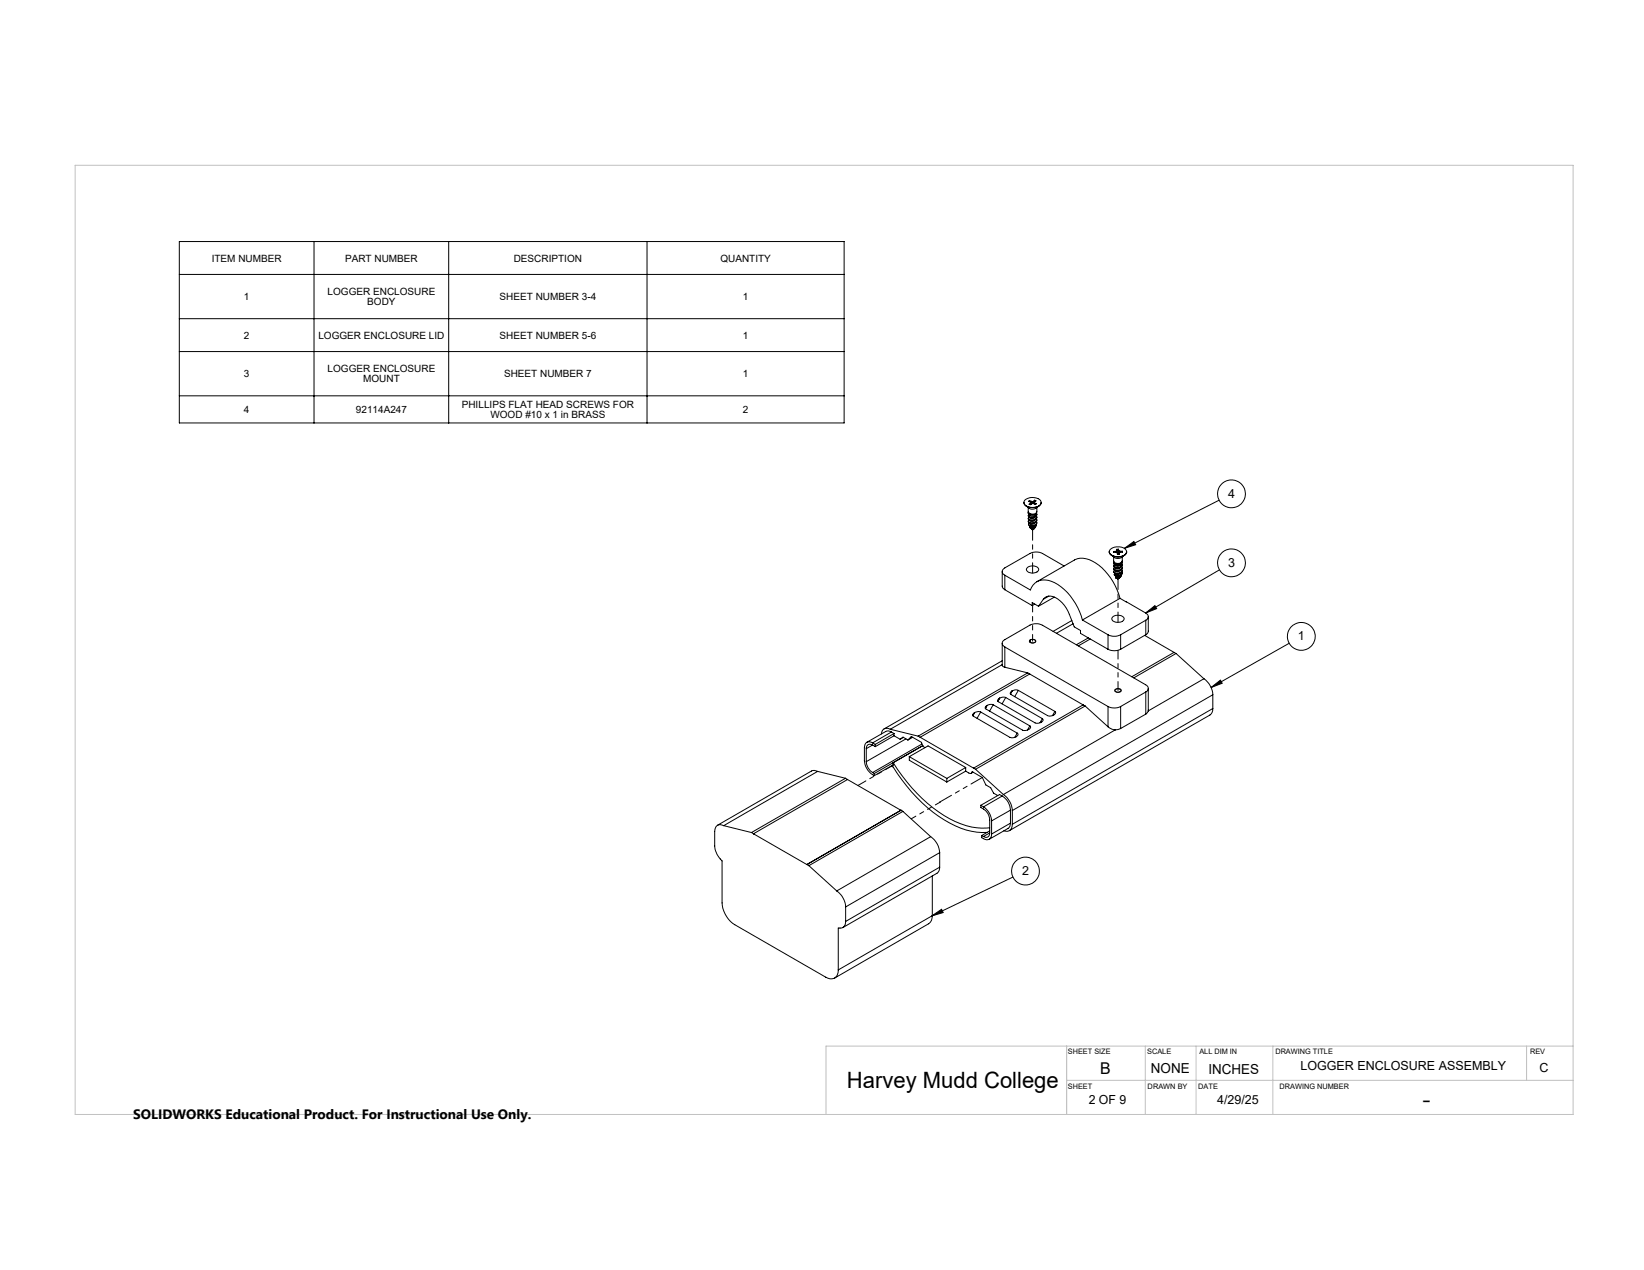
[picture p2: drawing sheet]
<svg xmlns="http://www.w3.org/2000/svg" width="279mm" height="216mm" viewBox="0 0 279 216" stroke-linecap="round" stroke-linejoin="round" font-family="sans-serif">
<g fill="none" stroke="#000" stroke-width=".17">
<path d="M30.5 41.1h113v30.8h-113zM30.5 46.7h113M30.5 54.2h113M30.5 59.8h113M53.4 41.1v30.8M76.3 41.1v30.8M110 41.1v30.8M30.5 67.3h113M170.3 97.2v2.6l.5 .5M170.8 97.8l4.3 2.5a2.51 2.51 0 0 1 3.6-1.5 9.7 9.7 0 0 1 5.3 6.6M170.8 97.8v2.5M174 85.4a1.69 1.69 0 0 0 2.4 .7l.5-.3 .1-.4"/>
<path d="M174.2 85a2.08 2.08 0 0 1 2.7 .1 .77 .77 0 0 1-.8 1.1 1.64 1.64 0 0 1-2.1-.8zM174.3 86a1.42 1.42 0 0 0 2.3 0M174.6 96.5a1.33 1.33 0 0 1 1.9 .2 1.19 1.19 0 0 1-1.9 .4 .4 .4 0 0 1 0-.6zM174.7 87.2l.3 .3M174.7 86.3v.7a.86 .86 0 0 0 1.5 0v-.7M174.7 87.2l.2 .1M174.8 89.1l.2 .3M174.8 87.1l-.1 .1M174.8 87.1l.1 .2M174.9 87.3l.8 .2h-.7M175 88.9l-.2 .2 .2 .2M175 85.1v.1"/>
<path d="M175 87.9v.1M175 88.4v.1M175 88.9v.1M175 85.1l-.2 .1 .4 .2M175 85.1l.3 .1M175 85.2v.1M175 85.2l-.1 .1M175 89l.2 .1M175 89.3v.1M175.2 85.5v.3M175.2 89.1l-.2 .2M175.2 85.4v.1"/>
<path d="M175.2 85.4v.3M175.3 85.2l.1 .1M175.3 85.2v.5M175.4 90l.1 .1 .1-.1M175.4 90h.1M175.4 90h.2M175.4 85.3v.3M175.6 85.2l-.2 .1M175.6 85.2v.4M175.7 89.8l-.4 .2M175.8 85.4v.1M175.8 85.4l-.1 .3"/>
<path d="M175.8 89.7a.36 .36 0 0 1-.6 .1l.1 .2M175.8 85.5l.4 .1-.2 .2-.5-.2-.4 .2-.2-.1 .3-.2M175.8 85.5v.2M175.9 89.7a.34 .34 0 0 1-.6 .3M175.9 85l.2 .1-.3 .3M175.9 85l-.3 .2M175.9 85.1l-.2 .5M175.9 85v.1M175.9 85.1l.1 .1M175.9 89.3a.46 .46 0 0 1-.4 .3 .46 .46 0 0 1-.4-.2M176 87.8a.57 .57 0 0 1-1 .2M176 88.2a.55 .55 0 0 1-.4 .5 .55 .55 0 0 1-.6-.2"/>
<path d="M176 88.7a.55 .55 0 0 1-.8 .4M176.1 89.2a.64 .64 0 0 1-.5 .5 .64 .64 0 0 1-.6-.1l.1-.1M176.1 89.3a.61 .61 0 0 1-.5 .5 .61 .61 0 0 1-.6-.2M176.1 88.6l.1 .1a.72 .72 0 0 1-.4 .7 .72 .72 0 0 1-.8-.1M176.1 88.2h.1a.75 .75 0 0 1-.6 .7 .75 .75 0 0 1-.8-.4l.1-.1M176.1 87.7l.1 .3a.98 .98 0 0 1-1.4 .2l.1-.3M176.1 87.2h.1a.75 .75 0 0 1-.6 .7 .75 .75 0 0 1-.8-.3l.1-.2M176.2 87.1a.69 .69 0 0 1-.6 .6 .69 .69 0 0 1-.7-.3M176.2 87.9a.81 .81 0 0 1-.6 .6 .81 .81 0 0 1-.9-.4M176.2 87.4a.81 .81 0 0 1-.6 .6 .81 .81 0 0 1-.9-.4M176.2 88.4a.83 .83 0 0 1-.6 .5 .83 .83 0 0 1-.9-.3M176.2 88.8a.79 .79 0 0 1-1.2 .6"/>
<path d="M176.2 98.9l6.4-3.7a3.4 3.4 0 0 1 3.6 .5 10.5 10.5 0 0 1 4.1 6M180.8 96.2l-3.6-2.1a2.34 2.34 0 0 0-2.2 0l-4.2 2.4a.66 .66 0 0 0-.5 .7 .66 .66 0 0 0 .5 .6M188.5 93.8h.1M188.7 93.4a1.96 1.96 0 0 1 2.8 .2 .98 .98 0 0 1-1.2 1l-1-.1a.71 .71 0 0 1-.6-1.1zM188.8 94.3a1.42 1.42 0 0 0 2.4 0M189.2 93.9h.4M189.2 93.9h.1M189.3 94.7v.7a.84 .84 0 0 0 1.4 0v-.7M189.3 95.5a.79 .79 0 0 0 1.4 .1l-.2 .2M189.3 95.6v.1a.86 .86 0 0 0 1.2 .1M189.4 97.6v.1M189.5 95.9v.2"/>
<path d="M189.5 96.4v.2M189.5 96.9v.1M189.5 97.5l.5 .2M189.5 97.5l.1 .2h.4M189.6 96l.3 .2 .5-.1M189.6 93.9h.2l.1 .3h.3v-.2M189.6 93.7l-.4 .1v.1M189.6 93.7l.1 .2M189.8 93.7h-.2M189.8 93.7v.2M189.8 93.6v.1M189.8 93.6v.4"/>
<path d="M189.8 93.5h.3M190.1 93.4v.2M190.1 93.4h-.3v.2M190.1 93.5v.6h-.2M190.1 93.4v.1M190.1 93.6l.1 .1M190.1 93.6v.6l.1-.2M190.2 93.7h.1M190.2 93.7v.3M190.2 98.3l-.2 .2-.2-.2M190.3 93.7h.4M190.3 93.7v.2"/>
<path d="M190.4 96.1a.59 .59 0 0 1-.9 0M190.4 97.9a.4 .4 0 0 1-.4 .2 .4 .4 0 0 1-.4-.2M190.4 97.6a.5 .5 0 0 1-.2 .6 .5 .5 0 0 1-.6-.1l.1-.1M190.5 96.3a.56 .56 0 0 1-1 .3M190.5 96.8a.58 .58 0 0 1-1 .2M190.5 97.3l-.5 .4M190.5 95.9l-.1 .2M190.5 97.9a.51 .51 0 0 1-.3 .4 .51 .51 0 0 1-.6-.2M190.6 97.3l.1 .1M190.6 96.7l.1 .2a.84 .84 0 0 1-1.4 .3l.2-.2M190.6 96.2l.1 .2a.86 .86 0 0 1-1.4 .3l.2-.2M190.6 95.8l.1 .1a.86 .86 0 0 1-1.4 .3l.2-.2"/>
<path d="M190.6 97.2l.1 .2M190.7 95.5l-.1 .1M190.7 96.5a.82 .82 0 0 1-1.4 .2M190.7 96a.82 .82 0 0 1-1.4 .2M190.7 97a.82 .82 0 0 1-1.4 .2M190.7 95.6h.1M190.7 95.5h.1M190.7 95.5a.81 .81 0 0 1-.6 .6 .81 .81 0 0 1-.8-.4M190.7 97.4a.79 .79 0 0 1-1.3 .3M190.7 95.5l-.2 .3M190.7 97.4a.83 .83 0 0 1-1.3 .3l.1-.2M190.7 93.7v.1"/>
<path d="M190.7 93.7l.1 .2M190.7 93.8l.1 .1M190.7 93.8v.1M190.8 93.9l-.6 .1M191.1 93.2l1.6-1.1 .3 .5zM191.5 93.8a1.75 1.75 0 0 1-2.7 .5l-.3-.5M207.2 85l-16.1 8.2M207.2 96.9l-12.5 7.3M167.7 119.9a.33 .33 0 0 0-.3 .3 .33 .33 0 0 0 .2 .3l6.3 3.7 .8-.1a.41 .41 0 0 0 .4-.2 .41 .41 0 0 0-.1-.5M167.7 119.9l-.2 .5M167.8 119.9h-.1M167.8 119.9l-.3 .5"/>
<path d="M168.8 119.8l-.5-.1-.5 .2M168.8 119.8l6.2 3.6M168.8 119.8l-.6 1.1M169.9 118.7a.33 .33 0 0 0-.3 .2 .33 .33 0 0 0 .1 .4l6.3 3.6 .8-.1a.42 .42 0 0 0 .4-.2 .42 .42 0 0 0-.1-.4M169.9 118.7l-.3 .5M169.9 118.7h.1M170.3 109.4v3.7l.2 .2 .3 .1M170.3 112.3l-20 11.6M170.3 113l-19 11M170.8 110a.66 .66 0 0 1-.5-.6 .66 .66 0 0 1 .5-.7l4.2-2.4a2.43 2.43 0 0 1 2.2 0l17.5 10.1a.65 .65 0 0 1 .5 .6 .65 .65 0 0 1-.5 .6M170.8 100.3l4.6 2.7M170.8 110v3.4"/>
<path d="M170.8 113.4l3.9 1M170.8 110l17.5 10.1M170.9 118.6l-.4-.1-.6 .2M170.9 118.6l6.2 3.6M170.9 118.6l-.6 1.1M172 117.5a.35 .35 0 0 0-.3 .2 .35 .35 0 0 0 .1 .4l6.2 3.6h.4l.7-.1a.37 .37 0 0 0 .2-.7M172 117.5l-.3 .5M172 117.5h.1M173.1 117.4l-.5-.1-.6 .2M173.1 117.4l6.2 3.5M173.1 117.4l-.6 1M174.7 114.4l-18.7 10.7"/>
<path d="M174.7 114.4l.3 .2M175 108.9a.56 .56 0 0 1 .6-.2 .56 .56 0 0 1 .4 .4 .56 .56 0 0 1-.6 .2 .56 .56 0 0 1-.4-.4zM175 114.6l-18.6 10.7M175 114.6l9.1 5.2M175.1 108.8v.4M175.4 103v-.6l1.1 .7M175.9 102.7l-.5 .3M177.3 101.9a1.62 1.62 0 0 1 2.4-.1l1.2 1.1a12.1 12.1 0 0 1 1.7 3.7l1 .6v.5l4.7 2.7M177.3 101.9l-.8 1.2M178.3 101.3l-1 .6M179.2 101.5l-2.7 1.6M182.2 105.5l-3.2 1.8"/>
<path d="M182.4 106l-2.8 1.7M184 105.4l4.3 2.5M184.1 119.8l-18.6 10.8M184.1 119.8l.3 .2M185 108.4l-2.1 1.2M185.3 108.6l-2 1.2M188.3 107.9a2.39 2.39 0 0 0 2.2 0M188.3 110.4a2.39 2.39 0 0 0 2.2 0M188.3 107.9v2.5M189.2 104.8a1.38 1.38 0 0 1 1.8 .3 1.19 1.19 0 0 1-1.9 .4 .43 .43 0 0 1 .1-.7zM189.5 117.3l.5-.2 .4 .1 .1 .2a.62 .62 0 0 1-1 0zM190.3 101.7l-6.3 3.7"/>
<path d="M190.3 101.7l1.1 .6M190.5 107.9v2.5M191.4 102.3h.1M191.4 102.3l3.3 1.9M194.5 108l5 2.9M194.7 104.2l1.6-1.2 .3 .5zM194.7 104.2a.65 .65 0 0 1 .5 .6 .65 .65 0 0 1-.5 .6M194.7 105.4l-4.2 2.5M194.7 105.4v2.5M194.7 117.6v3.8M194.7 107.9l-4.2 2.5M194.7 117.6l-4.2 2.5"/>
<path d="M195.2 104.8l-.1 2.7-.4 .4M195.2 117v3.9M199.5 110.9l.4 .2M199.5 110.9l-7.2 4.1M199.9 111.1l-7.2 4.1M199.9 111.1l4.7 4.3M204.6 115.4a3.6 3.6 0 0 1 1.5 2.7M204.6 115.4l-9.4 5.5M205.8 116.9l1.6-1.3 .3 .6zM206.1 118.1l-34.1 19.7M206.1 118.1v2.3M219.1 109.4l-13.3 7.5"/>
<path d="M139 131.1a1.07 1.07 0 0 0-1.1 0l-16 9.2M139 131.1l-16 9.3M139 131.1l4.7 1.2M143.7 132.3l-16 9.2M143.7 132.3l.3 .2M144 132.5l-15.9 9.2M144 132.5l9.1 5.2M147.2 129.5a2.32 2.32 0 0 0 1.1 1.8M147.2 127.3v2.2M148.3 126.7a.66 .66 0 0 0-.7-.1 .66 .66 0 0 0-.4 .7M148.3 126.3a.85 .85 0 0 0-1-.1 .85 .85 0 0 0-.4 .9v2.2a3.1 3.1 0 0 0 1.7 2.6M148.3 126.3l.5 .2"/>
<path d="M148.3 131.3l.3 .2M148.3 126.7l.5 .2M148.3 126.7l-1.1 .6M148.6 131.9l3.2-1.9v-.3a26.1 26.1 0 0 0 10.5 10 10.7 10.7 0 0 0 5.9 1M148.6 131.5v.4M148.8 126.5v.4M151.3 124a.93 .93 0 0 0-1-.1 .93 .93 0 0 0-.5 .9M151.3 124l4.7 1.1M151.5 130.2l.3 .2a25.4 25.4 0 0 0 11.5 10.4 10.5 10.5 0 0 0 4.5 .7M151.5 124.4a.9 .9 0 0 0-1 0l-3.2 1.8M151.5 124.4l.4 .3M151.5 124.4l-3.2 1.9"/>
<path d="M151.9 125.1l1.1 .6M151.9 124.7v.4M151.9 124.7l-3.1 1.8M151.9 125.1l-3.1 1.8M153 125.7l.5-.4 .8 .5M153.1 137.7h.1M153.1 137.7l-16 9.3M153.1 137.7l.4 .2M153.5 137.9l-16 9.3M153.5 137.9l4.7 4.3M153.5 125.4l-.5 .3M154 125.6l-6.8 3.9"/>
<path d="M154.3 125.8l.6-.6 1.7 1 .1 .4 .5 .5M154.5 128.6l3.2-1.8 6.4 3.7M154.5 128.6v.6l6.4 3.7M154.5 128.6l6.4 3.7M155.1 125.3l-.8 .5M156 125.1l.4 .2M156.4 125.3l9.1 5.3M156.7 126.5l-8.4 4.8M156.8 126.8l-8.2 4.7M160.9 132.3v.6M164.1 131.1l.6 .3a.34 .34 0 0 0 .3 .1 .34 .34 0 0 0 .2-.3l1.7 1 .6 1.2 .9 .5 .5 .9 .7 .4M164.1 130.5v.6"/>
<path d="M164.1 130.5l-3.2 1.8M164.1 131.1l-3.2 1.8M165.4 131.3l-.3 .2M165.5 130.6l.3 .2M165.6 121.2a.33 .33 0 0 0-.3 .2 .33 .33 0 0 0 .1 .4l6.2 3.6h.5l.6-.1a.35 .35 0 0 0 .3-.3 .35 .35 0 0 0-.1-.4M165.6 121.2l-.3 .5M165.6 121.1v.1M165.6 121.1l-.3 .6M165.8 130.8l4.7 4.3M166.7 121h-.4l-.7 .1M166.7 121l6.2 3.6M166.7 121l-.6 1.1"/>
<path d="M166.7 136.9v.4a2.42 2.42 0 0 1 1.5 2.1v2.2M166.7 136.9l.4 .3M167.1 137.2a3 3 0 0 1 1.4 2.4M168.5 139.6v2.2M170.3 135.3a2.95 2.95 0 0 1 1.4 2.4M170.3 135.3l-3.2 1.9M170.3 135.3l-.4-.2-3.2 1.8M170.5 135.1a3.6 3.6 0 0 1 1.5 2.7M171.7 139.9a.97 .97 0 0 1-.4 .9l-3.2 1.9M171.7 137.7l-3.2 1.9M171.7 137.7v2.2M171.7 139.9l-3.2 1.9"/>
<path d="M172 137.8v2.3M172.9 124.6l-.4 .7M175 123.4l-.4 .7M177.1 122.2l-.4 .7M179.3 120.9l-.4 .8M184.4 120l-18.6 10.8M184.4 120l3.9 3.6M188.3 123.6l.7 .4 .5 .1M188.3 120.1a2.39 2.39 0 0 0 2.2 0M188.3 120.1v3.5M189.5 124.1l-19 11M190.5 123.8l-1 .3"/>
<path d="M190.5 120.1v3.7M194.7 121.4l-4.2 2.4M195.2 120.9l-.5 .5M206.1 120.4a1.22 1.22 0 0 1-.5 1.2l-34.1 19.6M206.1 120.4l-34.1 19.7M123 140.4a.98 .98 0 0 0-1.1-.1 .98 .98 0 0 0-.4 1v2.5a4.2 4.2 0 0 0 1.2 2.6v7.1a4.8 4.8 0 0 0 2.2 3.7l15.4 8.9a1.3 1.3 0 0 0 1.5 .2 1.3 1.3 0 0 0 .7-1.4M123 140.4l4.7 1.1M127.7 141.5l.4 .2M128.1 141.7h.1M128.1 141.7l9 5.3M137.1 147h.1M137.1 147l.4 .2"/>
<path d="M137.5 147.2l4.7 4.3M142.2 151.5a3.6 3.6 0 0 1 1.5 2.7M143.7 156.6a1.11 1.11 0 0 1-1.2 1.2v7.1M143.7 154.2v2.4M158.2 142.2a3.6 3.6 0 0 1 1.5 2.8M158.2 142.2l-16 9.3M158.4 155.7l1.6-1.1 .3 .5zM158.4 155.7a1.51 1.51 0 0 1-.6 1.3l-16 9.3M158.4 148.9v6.8M158.4 155.7l-15.9 9.2M159.7 147.4l-.1 .7-.4 .4-16 9.2M159.7 145l-16 9.2"/>
<path d="M159.7 147.4l-16 9.2M159.7 145v2.4M166.8 142l.3 .2M168.2 141.6a.65 .65 0 0 1-.3 .7 .65 .65 0 0 1-.8-.1M168.2 141.3l-1.4 .7M168.2 141.6l-1.1 .6M168.5 141.8a.84 .84 0 0 1-.4 .9 .84 .84 0 0 1-1-.1l-.3-.2v-.4M172 140.1a1.02 1.02 0 0 1-.3 1 1.02 1.02 0 0 1-1.1 .1M172.2 149.1l-13.8 6.6"/>
<circle cx="209.3" cy="95.7" r="2.36"/>
<circle cx="209.3" cy="84" r="2.36"/>
<circle cx="221.1" cy="108.2" r="2.36"/>
<circle cx="174.3" cy="148.1" r="2.36"/>
</g>
<path d="M188.5 93.8l.1 .3 .4 .3M189 94.4a1.73 1.73 0 0 0 2.5-.6M190 93.8v.4M175.1 109.2l.4 .1 .5-.2a.5 .5 0 0 0-.5-.4 .5 .5 0 0 0-.5 .4l.1 .1M190.4 117.2l.1 .1a.5 .5 0 0 1-.5 .4 .5 .5 0 0 1-.5-.4l.5-.2 .4 .1M151.8 130h.1M151.8 130v.1M159.8 136.4v-.1M159.8 136.4h.1" fill="none" stroke="#000" stroke-width=".17" stroke-dasharray="3.8 .8 .8 .8 .8 .8"/>
<path d="M190 110.5v6.9M151.8 130.1l-6 3.4" fill="none" stroke="#000" stroke-width=".17" stroke-dasharray="3.8 .8 .8 .8 .8 .8" stroke-dashoffset="2.3"/>
<path d="M159.8 136.3l7.2-4.1" fill="none" stroke="#000" stroke-width=".17" stroke-dasharray="3.8 .8 .8 .8 .8 .8" stroke-dashoffset="1.6"/>
<path d="M154.9 139.2l4.9-2.8" fill="none" stroke="#000" stroke-width=".17" stroke-dasharray="3.8 .8 .8 .8 .8 .8" stroke-dashoffset="2.9"/>
<path d="M175.5 90.1v7.3M190 98.5v7.3" fill="none" stroke="#000" stroke-width=".17" stroke-dasharray="3.8 .8 .8 .8 .8 .8" stroke-dashoffset="2.1"/>
<path d="M175.5 102.9v6.1" fill="none" stroke="#000" stroke-width=".17" stroke-dasharray="3.8 .8 .8 .8 .8 .8" stroke-dashoffset="2.7"/>
<path d="M12.8 28.1h254.6v161.4h-254.6zM181.3 177.8v11.7M194.6 177.8v11.7M203.3 177.8v11.7M216.3 177.8v11.7M259.4 177.8v5.9M267.4 177.8h-127v11.7M181.3 183.7h86.1" fill="none" stroke="#c0c0c0" stroke-width=".17"/>
<path d="M194.7 104.2l1.6-1.2 .3 .5zM205.8 116.9l1.6-1.3 .3 .6zM191.1 93.2l1.6-1.1 .3 .5zM158.4 155.7l1.6-1.1 .3 .5z" fill="#000"/>
<text font-size="4.3" x="241.8" y="188.4">-</text>
<text font-size="3.8" x="143.9" y="185">Harvey Mudd College</text>
<text font-size="2.8" x="187" y="182.6">B</text>
<g font-size="2.3">
<text x="195.6" y="182.5">NONE</text>
<text x="205.4" y="182.6">INCHES</text>
<text x="22.6" y="190.2">SOLIDWORKS Educational Product. For Instructional Use Only.</text>
</g>
<g font-size="2.1">
<text x="208.7" y="84.6">4</text>
<text x="208.7" y="96.4">3</text>
<text x="220.6" y="108.9">1</text>
<text x="173.7" y="148.8">2</text>
<text x="221" y="181.8">LOGGER ENCLOSURE ASSEMBLY</text>
<text x="261.6" y="182.2">C</text>
<text x="185" y="187.7">2 OF 9</text>
<text x="206.9" y="187.6">4/29/25</text>
</g>
<g font-size="1.7">
<text x="36" y="44.5">ITEM NUMBER</text>
<text x="58.6" y="44.5">PART NUMBER</text>
<text x="87.3" y="44.5">DESCRIPTION</text>
<text x="122.4" y="44.5">QUANTITY</text>
<text x="41.5" y="51">1</text>
<text x="55.7" y="50.2">LOGGER ENCLOSURE</text>
<text x="62.4" y="51.9">BODY</text>
<text x="84.9" y="51">SHEET NUMBER 3-4</text>
<text x="126.2" y="51">1</text>
<text x="41.5" y="57.6">2</text>
<text x="54.1" y="57.6">LOGGER ENCLOSURE LID</text>
<text x="84.9" y="57.6">SHEET NUMBER 5-6</text>
<text x="126.2" y="57.6">1</text>
<text x="41.5" y="64.1">3</text>
<text x="55.7" y="63.3">LOGGER ENCLOSURE</text>
<text x="61.7" y="65">MOUNT</text>
<text x="85.7" y="64.1">SHEET NUMBER 7</text>
<text x="126.2" y="64.1">1</text>
<text x="41.5" y="70.2">4</text>
<text x="60.5" y="70.2">92114A247</text>
<text x="78.5" y="69.4">PHILLIPS FLAT HEAD SCREWS FOR</text>
<text x="83.3" y="71.1">WOOD #10 x 1 in BRASS</text>
<text x="126.2" y="70.2">2</text>
</g>
<g font-size="1.3">
<text x="181.5" y="179.2">SHEET SIZE</text>
<text x="195" y="179.2">SCALE</text>
<text x="203.8" y="179.2">ALL DIM IN</text>
<text x="216.7" y="179.2">DRAWING TITLE</text>
<text x="260" y="179.2">REV</text>
<text x="181.5" y="185.2">SHEET</text>
<text x="195" y="185.2">DRAWN BY</text>
<text x="203.7" y="185.2">DATE</text>
<text x="217.5" y="185.2">DRAWING NUMBER</text>
</g>
</svg>
